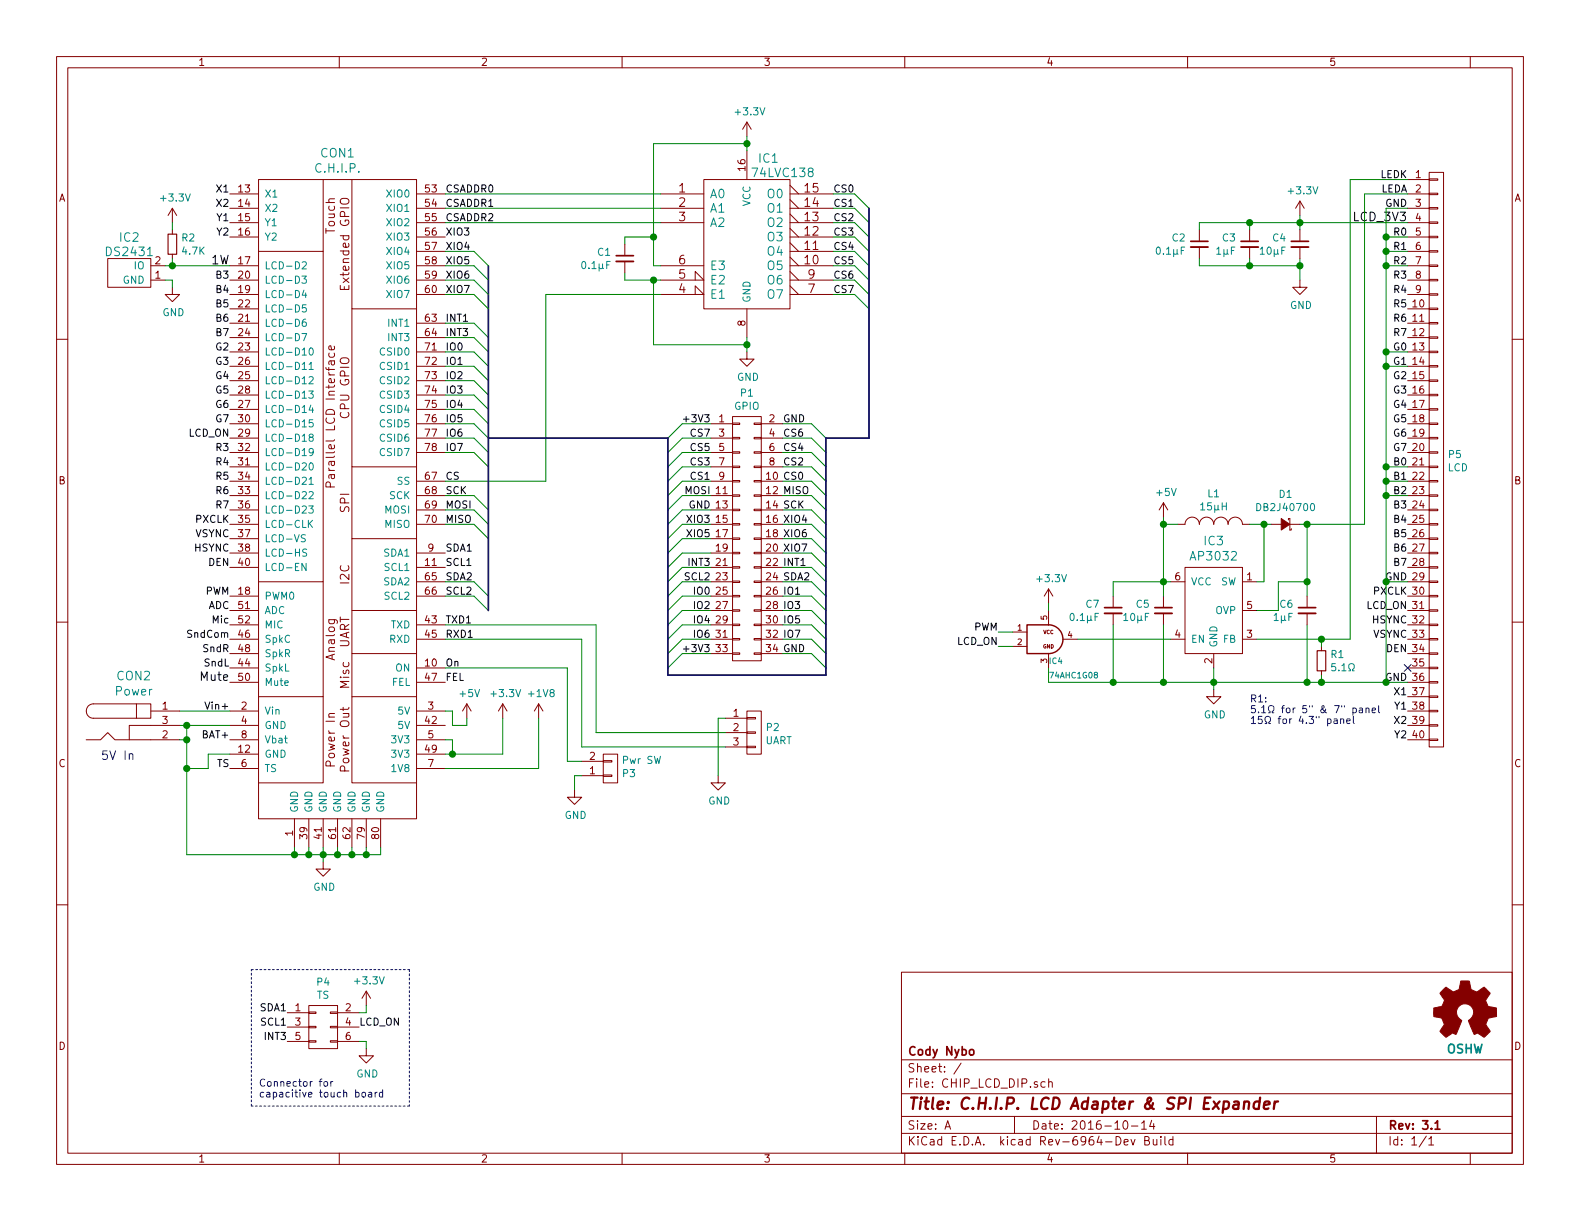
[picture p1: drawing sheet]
<svg xmlns="http://www.w3.org/2000/svg" width="279mm" height="216mm" viewBox="0 0 279 216" stroke-linecap="round" stroke-linejoin="round" font-family="sans-serif">
<g fill="none" stroke="#840000" stroke-width=".18">
<path d="M10 10h259.4v195.9h-259.4zM12 12h255.4v191.9h-255.4zM60 10v2M110 10v2M160 10v2M210 10v2M260 10v2M30.5 36.8v2.6M30.5 36.8l-.8 1.3M30.5 36.8l.7 1.3M40.6 34.3h5.1M40.6 36.8h5.1"/>
<path d="M40.6 39.4h5.1M45.7 31.8h28v113h-28zM57.1 31.8v12.7h-11.4M60.4 35.2a1.04 1.04 0 0 1 1.3 .2 .53 .53 0 0 1-.5 .7h-.5a.53 .53 0 0 1-.5-.7zM62.2 31.8v22.8h11.5M73.7 34.3h5M73.7 36.8h5M73.7 39.4h5M116.8 34.3h7.7M116.8 36.8h7.7M116.8 39.4h7.7M124.5 31.8h15.2v22.8h-15.2z"/>
<path d="M132.1 21.6v2.5M132.1 26.7v5.1M132.1 21.6l-.8 1.3M132.1 21.6l.7 1.3M139.7 34.3h7.6M139.7 36.8h7.6M139.7 39.4h7.6M139.7 37.8l1.5 1.6M139.7 35.3l1.5 1.5M139.7 32.8l1.5 1.5M229.9 35.6l-.8 1.2M229.9 35.6v2.5"/>
<path d="M229.9 35.6l.7 1.2M248.9 34.3h3.8M248.9 36.8h3.8M248.9 39.4h3.8M248.9 31.8h3.8M252.7 39.2h1.6v.3h-1.6zM252.7 36.7h1.6v.3h-1.6zM252.7 34.2h1.6v.2h-1.6zM252.7 31.6h1.6v.3h-1.6zM252.7 30.5h2.6v101.6h-2.6zM10 60h2M19 45.7h7.7v5.1h-7.7z"/>
<path d="M26.7 49.5h2.5M26.7 47h2.5M30.5 50.8v1.3h1.2l-1.2 1.2-1.3-1.2h1.3M30.5 40.6v.8M30.5 45v.7M40.6 49.5h5.1M40.6 52.1h5.1M40.6 57.2h5.1M40.6 54.6h5.1M40.6 59.7h5.1M40.6 41.9h5.1M40.6 47h5.1"/>
<path d="M57.1 44.5v58.4h-11.4M62.2 54.6v28h11.5M73.7 49.5h5M73.7 52.1h5M73.7 57.2h5M73.7 59.7h5M73.7 41.9h5M73.7 47h5M73.7 44.5h5M110.5 43.2v1.9M110.5 46.2v2.1M116.8 52.1h7.7l-1.6-1.6v1.6"/>
<path d="M116.8 49.5h7.7l-1.6-1.5v1.5M116.8 47h7.7M132.1 54.6v5.1M139.7 49.5h7.6M139.7 52.1h7.6M139.7 41.9h7.6M139.7 47h7.6M139.7 44.5h7.6M139.7 50.5l1.5 1.6M139.7 48l1.5 1.5M139.7 45.5l1.5 1.5M139.7 42.9l1.5 1.6"/>
<path d="M139.7 40.4l1.5 1.5M212.1 40.6v1.9M212.1 43.7v2M221 40.6v1.9M221 43.7v2M229.9 49.5v1.3h1.2l-1.2 1.3-1.3-1.3h1.3M229.9 40.6v1.9M229.9 43.7v2M248.9 49.5h3.8M248.9 52.1h3.8M248.9 57.2h3.8M248.9 54.6h3.8"/>
<path d="M248.9 59.7h3.8M248.9 41.9h3.8M248.9 47h3.8M248.9 44.5h3.8M252.7 59.6h1.6v.2h-1.6zM252.7 57h1.6v.3h-1.6zM252.7 54.5h1.6v.2h-1.6zM252.7 51.9h1.6v.3h-1.6zM252.7 49.4h1.6v.3h-1.6zM252.7 46.9h1.6v.2h-1.6zM252.7 44.3h1.6v.3h-1.6zM252.7 41.8h1.6v.2h-1.6z"/>
<path d="M267.4 60h2M40.6 74.9h5.1M40.6 62.2h5.1M40.6 64.8h5.1M40.6 67.3h5.1M40.6 69.9h5.1M40.6 72.4h5.1M40.6 77.5h5.1M58.2 62.4l-.1 .5 .2 .2h.7a.48 .48 0 0 0 .1-.7M59.1 61.2l.1 .4-.3 .2h-.7v-.6l.3-.1 .1 .7M73.7 74.9h5M73.7 62.2h5"/>
<path d="M73.7 64.8h5M73.7 67.3h5M73.7 69.9h5M73.7 72.4h5M73.7 77.5h5M125.7 74.9h3.8M125.7 77.5h3.8M129.5 79.9h1.3v.2h-1.3zM129.5 77.3h1.3v.3h-1.3zM129.5 74.8h1.3v.3h-1.3zM129.5 73.7h5.1v43.1h-5.1zM132.1 62.2v1.3h1.2l-1.2 1.3-1.3-1.3h1.3"/>
<path d="M133.3 79.9h1.3v.2h-1.3zM133.3 77.3h1.3v.3h-1.3zM133.3 74.8h1.3v.3h-1.3zM134.6 74.9h3.8M134.6 77.5h3.8M248.9 74.9h3.8M248.9 62.2h3.8M248.9 64.8h3.8M248.9 67.3h3.8M248.9 69.9h3.8M248.9 72.4h3.8M248.9 77.5h3.8"/>
<path d="M252.7 79.9h1.6v.2h-1.6zM252.7 77.3h1.6v.3h-1.6zM252.7 74.8h1.6v.3h-1.6zM252.7 72.3h1.6v.2h-1.6zM252.7 69.7h1.6v.3h-1.6zM252.7 67.2h1.6v.2h-1.6zM252.7 64.6h1.6v.3h-1.6zM252.7 62.1h1.6v.3h-1.6zM40.6 97.8h5.1M40.6 92.7h5.1M40.6 82.6h5.1M40.6 80h5.1"/>
<path d="M40.6 87.6h5.1M40.6 85.1h5.1M40.6 90.2h5.1M40.6 95.3h5.1M58.4 86.1l-.1-.7-.2-.2-.3 .1-.2 .2v.6h1.6M62.2 95.3v12.7h11.5M62.2 82.6v12.7h11.5M73.7 97.8h5M73.7 92.7h5M73.7 80h5M73.7 87.6h5M73.7 85.1h5"/>
<path d="M73.7 90.2h5M125.7 97.8h3.8M125.7 92.7h3.8M125.7 82.6h3.8M125.7 80h3.8M125.7 87.6h3.8M125.7 85.1h3.8M125.7 90.2h3.8M125.7 95.3h3.8M129.5 97.7h1.3v.2h-1.3zM129.5 95.1h1.3v.3h-1.3zM129.5 92.6h1.3v.2h-1.3z"/>
<path d="M129.5 90h1.3v.3h-1.3zM129.5 87.5h1.3v.3h-1.3zM129.5 85h1.3v.2h-1.3zM129.5 82.4h1.3v.3h-1.3zM133.3 97.7h1.3v.2h-1.3zM133.3 95.1h1.3v.3h-1.3zM133.3 92.6h1.3v.2h-1.3zM133.3 90h1.3v.3h-1.3zM133.3 87.5h1.3v.3h-1.3zM133.3 85h1.3v.2h-1.3zM133.3 82.4h1.3v.3h-1.3zM134.6 97.8h3.8"/>
<path d="M134.6 92.7h3.8M134.6 82.6h3.8M134.6 80h3.8M134.6 87.6h3.8M134.6 85.1h3.8M134.6 90.2h3.8M134.6 95.3h3.8M205.7 88.9v2.5M205.7 88.9l-.7 1.3M205.7 88.9l.8 1.3M208.3 92.7h1.2a1.27 1.27 0 0 1 1.3-1.3 1.27 1.27 0 0 1 1.3 1.3 1.27 1.27 0 0 1 1.3-1.3 1.27 1.27 0 0 1 1.2 1.3 1.27 1.27 0 0 1 1.3-1.3 1.27 1.27 0 0 1 1.3 1.3 1.27 1.27 0 0 1 1.2-1.3 1.27 1.27 0 0 1 1.3 1.3h1.3M224.8 92.7h1.8"/>
<path d="M227.8 91.9v-.2h.3v2h.2v-.2M228.1 92.7h1.8M248.9 97.8h3.8M248.9 92.7h3.8M248.9 82.6h3.8M248.9 80h3.8M248.9 87.6h3.8M248.9 85.1h3.8M248.9 90.2h3.8M248.9 95.3h3.8M252.7 97.7h1.6v.2h-1.6zM252.7 95.1h1.6v.3h-1.6z"/>
<path d="M252.7 92.6h1.6v.2h-1.6zM252.7 90h1.6v.3h-1.6zM252.7 87.5h1.6v.3h-1.6zM252.7 85h1.6v.2h-1.6zM252.7 82.4h1.6v.3h-1.6zM10 110h2M40.6 118.1h5.1M40.6 100.3h5.1M40.6 108h5.1M40.6 110.5h5.1M40.6 113h5.1M40.6 105.4h5.1"/>
<path d="M40.6 115.6h5.1M57.1 102.9v20.3h-11.4M62.2 108v7.6h11.5M62.2 115.6v7.6M73.7 118.1h5M73.7 100.3h5M73.7 110.5h5M73.7 113h5M73.7 102.9h5M73.7 105.4h5M125.7 100.3h3.8M125.7 108h3.8"/>
<path d="M125.7 110.5h3.8M125.7 113h3.8M125.7 102.9h3.8M125.7 105.4h3.8M125.7 115.6h3.8M129.5 115.4h1.3v.3h-1.3zM129.5 112.9h1.3v.3h-1.3zM129.5 110.4h1.3v.2h-1.3zM129.5 107.8h1.3v.3h-1.3zM129.5 105.3h1.3v.2h-1.3zM129.5 102.7h1.3v.3h-1.3zM129.5 100.2h1.3v.3h-1.3z"/>
<path d="M133.3 115.4h1.3v.3h-1.3zM133.3 112.9h1.3v.3h-1.3zM133.3 110.4h1.3v.2h-1.3zM133.3 107.8h1.3v.3h-1.3zM133.3 105.3h1.3v.2h-1.3zM133.3 102.7h1.3v.3h-1.3zM133.3 100.2h1.3v.3h-1.3zM134.6 100.3h3.8M134.6 108h3.8M134.6 110.5h3.8M134.6 113h3.8M134.6 102.9h3.8"/>
<path d="M134.6 105.4h3.8M134.6 115.6h3.8M179.1 111.8h2.5M179.1 114.3h2.5M185.4 104.1v2.6M185.4 108v2.5M185.4 115.6v2.5M185.4 104.1l-.7 1.3M185.4 104.1l.8 1.3M188 113h2.5M196.8 105.4v1.9M196.8 108.5v2"/>
<path d="M205.7 105.4v1.9M205.7 108.5v2M207 113h2.5M207 102.9h2.5M209.5 100.3h10.2v15.3h-10.2zM214.6 115.6v2.5M219.7 108h2.5M219.7 113h2.5M219.7 102.9h2.5M231.1 105.4v1.9M231.1 108.5v2M233.7 114.3v.8"/>
<path d="M233.7 118.6v.8M248.9 118.1h3.8M248.9 100.3h3.8M248.9 108h3.8M248.9 110.5h3.8M248.9 113h3.8M248.9 102.9h3.8M248.9 105.4h3.8M248.9 115.6h3.8M252.7 118h1.6v.2h-1.6zM252.7 115.4h1.6v.3h-1.6zM252.7 112.9h1.6v.3h-1.6z"/>
<path d="M252.7 110.4h1.6v.2h-1.6zM252.7 107.8h1.6v.3h-1.6zM252.7 105.3h1.6v.2h-1.6zM252.7 102.7h1.6v.3h-1.6zM252.7 100.2h1.6v.3h-1.6zM267.4 110h2M15.2 130.8h2.6l1.2-1.3 1.3 1.3h11.4M24.1 124.5h2.6v2.5h-2.6zM24.1 124.5h-7.6a1.27 1.27 0 0 0-1.2 1.2 1.27 1.27 0 0 0 1.2 1.3h7.6M26.7 125.7h5M31.7 128.3h-8.8v2.5M40.6 125.7h5.1"/>
<path d="M40.6 128.3h5.1M40.6 130.8h5.1M40.6 135.9h5.1M40.6 120.7h5.1M40.6 133.4h5.1M57.1 123.2v15.2h-11.4M59.2 126.2h-1l-.1 .4 .2 .2M60.7 125.1v.6M61.7 125.1l-.2 .3h-1.3M73.7 123.2h-11.5v15.2h11.5M73.7 125.7h5M73.7 128.3h5"/>
<path d="M73.7 130.8h5M73.7 135.9h5M73.7 120.7h5M73.7 133.4h5M82.5 124.5l-.7 1.2M82.5 124.5v2.5M82.5 124.5l.8 1.2M88.9 124.5l-.8 1.2M88.9 124.5v2.5M88.9 124.5l.8 1.2M95.2 124.5l-.7 1.2M95.2 124.5v2.5"/>
<path d="M95.2 124.5l.8 1.2M101.6 139.7v1.3h1.3l-1.3 1.2-1.3-1.2h1.3M102.9 137.2h3.8M102.9 134.6h3.8M106.7 134.5h1.5v.2h-1.5zM106.7 137h1.5v.3h-1.5zM106.7 133.4h2.5v5h-2.5zM127 137.2v1.2h1.3l-1.3 1.3-1.3-1.3h1.3M128.3 127h3.8M128.3 129.5h3.8M128.3 132.1h3.8M132.1 132h1.5v.2h-1.5z"/>
<path d="M132.1 129.4h1.5v.3h-1.5zM132.1 126.9h1.5v.2h-1.5zM132.1 125.7h2.5v7.7h-2.5zM214.6 121.9v1.3h1.3l-1.3 1.3-1.2-1.3h1.2M248.9 125.7h3.8M248.9 128.3h3.8M248.9 130.8h3.8M248.9 120.7h3.8M248.9 123.2h3.8M252.7 130.7h1.6v.2h-1.6zM252.7 128.1h1.6v.3h-1.6zM252.7 125.6h1.6v.3h-1.6z"/>
<path d="M252.7 123.1h1.6v.2h-1.6zM252.7 120.5h1.6v.3h-1.6zM10 160h2M52.1 144.8v5.1M54.6 144.8v5.1M57.1 152.4v1.3h1.3l-1.3 1.2-1.2-1.2h1.2M57.1 144.8v5.1M59.7 144.8v5.1M62.2 144.8v5.1M64.8 144.8v5.1M67.3 144.8v5.1M267.4 160h2"/>
<path d="M50.8 179.1h3.8M54.6 178.9h1.3v.3h-1.3zM54.6 177.8h5.1v7.6h-5.1zM58.4 178.9h1.3v.3h-1.3zM59.7 179.1h3.8M64.8 175.3v2.5M64.8 175.3l-.8 1.2M64.8 175.3l.7 1.2M159.4 171.9h108v32h-108zM50.8 181.6h3.8M50.8 184.2h3.8M54.6 184h1.3v.3h-1.3z"/>
<path d="M54.6 181.5h1.3v.2h-1.3zM58.4 184h1.3v.3h-1.3zM58.4 181.5h1.3v.2h-1.3zM59.7 181.6h3.8M59.7 184.2h3.8M64.8 185.4v1.3h1.2l-1.2 1.3-1.3-1.3h1.3M159.4 197.4h108M159.4 193.4h108M159.4 187.4h108M167.1 199.7l.5-1.5 .5 1.5M167.2 199.2h.8M170 188l-1.3 1.9"/>
<path d="M179.4 197.4v3M184.8 191.3h-.4l-.3 .2v.6l.3 .2 .4-.1M185.4 191.4l.2-.1h.4l.1 1M185.4 190.8v1.5M198.8 198.2h.3a.94 .94 0 0 1 0 1.5 .8 .8 0 0 1-.6-.7 .8 .8 0 0 1 .3-.8zM200.1 199.1h1.1M201.9 198.6l.4-.4v1.5M201.9 199.7h.8M203.7 198.1l-.4 1.1h.9M204 198.7v1M243.4 197.4v6.5M60 203.9v2"/>
<path d="M110 203.9v2M159.4 200.4h108M160 203.9v2M198.8 202l.7-.2-.1-.3h-.4l-.2 .2 .1 .7h.5M200 201.5l.4 1 .3-1M202.4 201.7l.7-.2 .1-.3-.1-.2h-.7v1.5h.6l.3-.3a.41 .41 0 0 0-.4-.5M203.9 201.5l.1 .9 .3 .1 .3-.2M204.6 201.5v1M205.3 201v.1M205.3 201.5v1M206 201v1.3l.2 .2M207.4 201.5h-.4l-.3 .3 .1 .5 .2 .2 .4-.1"/>
<path d="M207.4 201v1.5M210 203.9v2M252.2 200.9l-1.2 1.9M252.7 201.4l.4-.4v1.5M252.7 202.5h.8M260 203.9v2"/>
</g>
<path d="M109 45.2h3M210.6 42.7h3M219.5 42.7h3M228.3 42.7h3.1M195.3 107.4h3.1M204.2 107.4h3.1M229.6 107.4h3.1M171.5 185.7l.2-.1 .4 .1 .1 .6-.1 .2-.4 .1-.2-.2zM253.8 198.6l.4-.4v1.5M253.8 199.7h.8" fill="none" stroke="#840000" stroke-width=".3"/>
<path d="M218.2 194.8h.8l-.1 1.3M219 195.2l-.6 .1a.4 .4 0 0 0-.4 .4 .4 .4 0 0 0 .3 .4l.7-.1M220 194.9a.52 .52 0 0 1 .9 .1l-.1 1.1M220.1 194.8l-.2 1.3M222.7 194.8a.68 .68 0 0 0-1 .3v.6l.1 .3 .2 .1 .6-.1M222.8 194.1l-.2 2M223.5 195.4l1-.2v-.4h-.8l-.2 1 .2 .3 .6-.1M225.4 194.8l-.2 1.3M226 194.8a.55 .55 0 0 0-.6 .3" fill="none" stroke="#840000" stroke-width=".41"/>
<g fill="none" stroke="#008484" stroke-width=".18">
<path d="M53.4 48.8h.8l-.5 .5 .4 .1v.6l-.2 .1-.5-.1M53.4 59h.8l-.5 1.2M53.4 46.4l.5-.1 .2 .1 .1 .2-.1 .2-.7 .7h.8M53.7 51.3l-.3 .9h.8M54.1 56.4h-.3a.79 .79 0 0 0-.1 1.3l.4-.1v-.6l-.4-.1-.3 .3M54.1 51.8v.8M54.1 53.9h-.6l-.1 .6 .2-.1 .5 .1v.5l-.2 .2-.5-.2M54.6 69.1h.8l-.4 .5 .3 .1 .1 .5-.3 .2-.5-.1M54.7 66.7l.4-.1 .3 .4-.8 .9h.8M54.7 64.4l.3-.3v1.2M54.7 65.3h.7M54.8 61.6l.2-.1a.67 .67 0 0 1 .4 .7 .67 .67 0 0 1-.4 .6l-.3-.2v-.3z"/>
<path d="M54.9 77.3l-.2-.1v-.3l.4-.1 .3 .2-.1 .2-.5 .2-.1 .1v.4l.2 .1h.4l.1-.2v-.3l-.3-.2M55 71.6l-.3 .9h.7M55.3 72.1v.8M55.3 74.2h-.6v.6l.4-.1 .3 .3v.3l-.3 .2-.4-.1M55.4 79.9l-.3 .2-.3-.1-.1-.1 .1-.5 .3-.1 .2 .1a.84 .84 0 0 1-.3 1.2h-.2M54 94.6l-.5-.1-.2 .2v.2l.1 .2 .5 .2 .1 .3-.3 .2h-.4M54.1 99.6v1.3l-.7-1.3v1.3M54.2 97.2l-.5-.1-.1 .1v.4l.5 .2 .1 .3-.2 .2h-.5M54.6 89.5h.8l-.4 .4 .3 .2 .1 .4-.3 .2-.5-.1M54.7 87l.4-.1 .3 .4-.8 .9h.8M54.7 84.7l.3-.3v1.2M54.7 85.6h.7"/>
<path d="M54.7 92.6l.6 .7M54.8 82l.2-.2a.67 .67 0 0 1 .4 .7 .67 .67 0 0 1-.4 .6l-.3-.2v-.3zM55.3 92l-.8 .7M231.9 89.2l.1-.2a.67 .67 0 0 1 .5 .7 .67 .67 0 0 1-.5 .6l-.3-.5zM236.1 117.3h-.6v.7l.5-.2 .2 .3v.3l-.2 .2-.5-.1M238.5 118.6h.3v-.2a.54 .54 0 0 1-.3-.8 .54 .54 0 0 1 .8-.2 .59 .59 0 0 1-.1 1v.2h.3"/>
</g>
<g fill="#840000" stroke="#840000" stroke-width=".18">
<path d="M226.6 91.7l1.5 1-1.5 1z"/>
<path d="M255.4 174.8l.3-.3 .9 .6a.62 .62 0 0 0 1 0h.2a1.62 1.62 0 0 0 .5-1.4l.1-.2h1.4l.2 .7a.74 .74 0 0 0 .7 1l.5 .2 1.3-.9 1 1.1-.4 .7a.75 .75 0 0 0-.2 1.2l.2 .5 1.5 .2v1.5l-1.4 .3-.1 .1a1.23 1.23 0 0 0-.2 1.2l.6 1-.1 .2-1 .9-.8-.5a.54 .54 0 0 0-.8 0l-1.1-2.4a2.33 2.33 0 0 0 .9-1.9 1.54 1.54 0 0 0-2.5-.7 1.54 1.54 0 0 0 .4 2.6l-1.1 2.4a.69 .69 0 0 0-1.1 .1l-.6 .4-1.1-1.1 .8-1.1-.2-.6a.71 .71 0 0 0-.9-.7l-.8-.2v-1.5h.5a1.11 1.11 0 0 0 1.2-.8 .72 .72 0 0 0-.2-1.1l-.4-.7z"/>
</g>
<path d="M109 46.2h3M210.6 43.7h3M219.5 43.7h3M228.3 43.7h3.1M195.3 108.5h3.1M204.2 108.5h3.1M229.6 108.5h3.1" fill="none" stroke="#840000" stroke-width=".33"/>
<path d="M29.7 41.4h1.5v3.6h-1.5zM232.9 115.1h1.5v3.5h-1.5z" fill="none" stroke="#840000" stroke-width=".2"/>
<path d="M120.9 74.1h.9M120.9 114.8h.9M36.2 124.1l.5 1.3 .4-1.3" fill="none" stroke="#000" stroke-width=".18"/>
<path d="M248.3 117.5l1.2 1.2M249.5 117.5l-1.2 1.2" fill="none" stroke="#000084" stroke-width=".18"/>
<g fill="none" stroke="#008400" stroke-width=".18">
<path d="M30.5 39.4v1.2M78.7 39.4h38.1M78.7 36.8h38.1M78.7 34.3h38.1M132.1 25.4h-16.5v21.6h1.2M132.1 24.1v2.6M147.3 34.3h3.8l2.6 2.5M147.3 36.8h3.8l2.6 2.6M147.3 39.4h3.8l2.6 2.5M221 39.4v1.2M229.9 38.1v2.5M248.9 34.3h-7.6v58.4h-11.4"/>
<path d="M248.9 31.8h-10.1v81.2h-16.6M248.9 39.4h-36.8v1.2M248.9 36.8h-3.8v83.9M29.2 47h11.4M29.2 49.5h1.3v1.3M30.5 45.7v1.3M78.7 59.7h5.1l2.6 2.5M78.7 57.2h5.1l2.6 2.5M78.7 47h5.1l2.6 2.5M78.7 52.1h5.1l2.6 2.5M78.7 49.5h5.1l2.6 2.6M78.7 44.5h5.1l2.6 2.5"/>
<path d="M110.5 48.3v1.2h6.3M115.6 41.9h-5.1v1.3M115.6 49.5v11.5h16.5M116.8 52.1h-20.3v33h-17.8M132.1 59.7v2.5M147.3 41.9h3.8l2.6 2.6M147.3 44.5h3.8l2.6 2.5M147.3 47h3.8l2.6 2.5M147.3 49.5h3.8l2.6 2.6M147.3 52.1h3.8l2.6 2.5M212.1 45.7v1.3h17.8M221 45.7v1.3"/>
<path d="M229.9 45.7v3.8M245.1 47h3.8M245.1 41.9h3.8M245.1 44.5h3.8M78.7 77.5h5.1l2.6 2.5M78.7 74.9h5.1l2.6 2.6M78.7 72.4h5.1l2.6 2.5M78.7 69.9h5.1l2.6 2.5M78.7 67.3h5.1l2.6 2.6M78.7 64.8h5.1l2.6 2.5M78.7 62.2h5.1l2.6 2.6M125.7 74.9h-5.1l-2.5 2.6"/>
<path d="M125.7 77.5h-5.1l-2.5 2.5M138.4 74.9h5.1l2.5 2.6M138.4 77.5h5.1l2.5 2.5M245.1 64.8h3.8M245.1 62.2h3.8M78.7 80h5.1l2.6 2.6M78.7 92.7h5.1l2.6 2.6M78.7 90.2h5.1l2.6 2.5M78.7 87.6h5.1l2.6 2.6M125.7 80h-5.1l-2.5 2.6M125.7 82.6h-5.1l-2.5 2.5M125.7 85.1h-5.1l-2.5 2.5"/>
<path d="M125.7 87.6h-5.1l-2.5 2.6M125.7 90.2h-5.1l-2.5 2.5M125.7 92.7h-5.1l-2.5 2.6M125.7 95.3h-5.1l-2.5 2.5M125.7 97.8h-5.1l-2.5 2.5M138.4 80h5.1l2.5 2.6M138.4 82.6h5.1l2.5 2.5M138.4 85.1h5.1l2.5 2.5M138.4 87.6h5.1l2.5 2.6M138.4 90.2h5.1l2.5 2.5M138.4 92.7h5.1l2.5 2.6M138.4 95.3h5.1l2.5 2.5"/>
<path d="M138.4 97.8h5.1l2.5 2.5M205.7 92.7h2.6M205.7 91.4v14M221 92.7h3.8M223.5 92.7v10.2h-1.3M231.1 92.7v12.7M245.1 85.1h3.8M245.1 87.6h3.8M245.1 82.6h3.8M78.7 110.5h26.7v19h22.9M78.7 113h24.2v19.1h25.4M78.7 118.1h21.6v16.5h2.6"/>
<path d="M78.7 105.4h5.1l2.6 2.6M78.7 102.9h5.1l2.6 2.5M125.7 100.3h-5.1l-2.5 2.6M125.7 102.9h-5.1l-2.5 2.5M125.7 105.4h-5.1l-2.5 2.6M125.7 108h-5.1l-2.5 2.5M125.7 110.5h-5.1l-2.5 2.5M125.7 113h-5.1l-2.5 2.6M125.7 115.6h-5.1l-2.5 2.5M138.4 100.3h5.1l2.5 2.6M138.4 102.9h5.1l2.5 2.5M138.4 105.4h5.1l2.5 2.6"/>
<path d="M138.4 108h5.1l2.5 2.5M138.4 110.5h5.1l2.5 2.5M138.4 113h5.1l2.5 2.6M138.4 115.6h5.1l2.5 2.5M176.5 114.3h2.6M176.5 111.8h2.6M185.4 118.1v2.6h63.5M185.4 106.7v1.3M190.5 113h16.5M196.8 110.5v10.2M205.7 110.5v10.2M207 102.9h-10.2v2.5"/>
<path d="M214.6 118.1v3.8M231.1 102.9h-5v5.1h-3.9M231.1 110.5v10.2M233.7 113v1.3M233.7 119.4v1.3M245.1 102.9h3.8M31.7 130.8h1.3M31.7 125.7h8.9M31.7 128.3h8.9M33 128.3v22.8h34.3v-1.2M40.6 133.4h-3.8v2.5h-3.8M78.7 125.7h1.3v2.6h2.5v-1.3"/>
<path d="M78.7 130.8h1.3v2.6M88.9 127v6.4h-10.2M95.2 127v8.9h-16.5M102.9 137.2h-1.3v2.5M128.3 127h-1.3v10.2M52.1 149.9v1.2M54.6 149.9v1.2M57.1 149.9v2.5M59.7 149.9v1.2M62.2 149.9v1.2M64.8 149.9v1.2M64.8 177.8v1.3h-1.3"/>
<path d="M63.5 184.2h1.3v1.2"/>
</g>
<path d="M153.7 36.8v40.7h-7.7v41.9h-27.9v-41.9h-31.7M86.4 47v61" fill="none" stroke="#000084" stroke-width=".3"/>
<g fill="#008400" stroke="#008400" stroke-width=".25">
<circle cx="245.1" cy="120.7" r=".51"/>
<circle cx="80" cy="133.4" r=".51"/>
<circle cx="64.8" cy="151.1" r=".51"/>
<circle cx="62.2" cy="151.1" r=".51"/>
<circle cx="59.7" cy="151.1" r=".51"/>
<circle cx="54.6" cy="151.1" r=".51"/>
<circle cx="57.2" cy="151.1" r=".51"/>
<circle cx="52.1" cy="151.1" r=".51"/>
<circle cx="221" cy="39.4" r=".51"/>
<circle cx="229.9" cy="39.4" r=".51"/>
<circle cx="221" cy="47" r=".51"/>
<circle cx="229.9" cy="47" r=".51"/>
<circle cx="115.6" cy="41.9" r=".51"/>
<circle cx="115.6" cy="49.5" r=".51"/>
<circle cx="132.1" cy="25.4" r=".51"/>
<circle cx="132.1" cy="61" r=".51"/>
<circle cx="245.1" cy="41.9" r=".51"/>
<circle cx="245.1" cy="102.9" r=".51"/>
<circle cx="245.1" cy="85.1" r=".51"/>
<circle cx="245.1" cy="82.6" r=".51"/>
<circle cx="245.1" cy="64.8" r=".51"/>
<circle cx="245.1" cy="62.2" r=".51"/>
<circle cx="245.1" cy="44.5" r=".51"/>
<circle cx="33" cy="128.3" r=".51"/>
<circle cx="33" cy="135.9" r=".51"/>
<circle cx="223.5" cy="92.7" r=".51"/>
<circle cx="205.7" cy="102.9" r=".51"/>
<circle cx="214.6" cy="120.7" r=".51"/>
<circle cx="231.1" cy="102.9" r=".51"/>
<circle cx="231.1" cy="120.7" r=".51"/>
<circle cx="205.7" cy="92.7" r=".51"/>
<circle cx="233.7" cy="120.7" r=".51"/>
<circle cx="233.7" cy="113" r=".51"/>
<circle cx="231.1" cy="92.7" r=".51"/>
<circle cx="245.1" cy="47" r=".51"/>
<circle cx="30.5" cy="47" r=".51"/>
<circle cx="205.7" cy="120.7" r=".51"/>
<circle cx="245.1" cy="87.6" r=".51"/>
<circle cx="33" cy="130.8" r=".51"/>
<circle cx="196.9" cy="120.7" r=".51"/>
</g>
<path d="M181.6 110.5h3.8a2.54 2.54 0 0 1 2.6 2.5 2.54 2.54 0 0 1-2.6 2.6h-3.8z" fill="none" stroke="#840000" stroke-width=".25"/>
<g fill="none" stroke="#0000c2" stroke-width=".18">
<path d="M22.9 133.4l.2-.1 .3 .1 .1 .9M234.8 127.2l.3-.1 .3 .2-.1 .6h-.5M234.8 127.1v1.3M235.9 127.2h.5l.1 .7M236.5 127.4l-.5 .1-.1 .1v.3h.6M237.1 127.2l.2-.1 .3 .1v.7M237.1 127.1v.8M237.3 124.8v.2M237.7 124.8v.2M238.2 127.5l.6-.1-.1-.2-.4-.1-.1 .2v.6h.5M239.2 125.2h.4l.3 .2-.2 .6h-.5M239.2 125.2v1.3"/>
<path d="M239.3 126.7v1.1l.2 .1M240.4 125.2h.5v.8M240.9 125.5l-.4 .1-.2 .1 .1 .3h.5M241.6 125.3l.1-.1h.3l.1 .8M241.6 125.2v.8M242.6 125.6l.6-.1v-.3h-.4l-.2 .2 .1 .6h.5M243.8 124.8v1.1l.2 .1M57.3 191.4l.2-.2 .4 .2v.4l-.1 .2-.3 .1-.2-.2zM58.5 191.2v.9M58.9 191.2l-.3 .1-.1 .2M64.1 193.2l.3-.1 .2 .2-.1 .6-.3 .1-.2-.2zM65.2 193.2h.5v.8"/>
<path d="M65.7 193.4l-.4 .1-.2 .2 .1 .2h.5M66.3 193.1v.9M66.7 193.1l-.4 .3M67.7 193.2l-.4-.1-.2 .3 .1 .5h.5M67.7 192.7v1.3"/>
</g>
<path d="M44.4 171.5h28M72.4 171.5v24.1M44.4 195.6v-24.1M72.4 195.6h-28" fill="none" stroke="#0000c2" stroke-width=".18" stroke-dasharray=".3 .4"/>
<text font-size="2.8" fill="#840000" x="160.4" y="196.2">Title: C.H.I.P. LCD Adapter &amp; SPI Expander</text>
<g font-size="2.1" fill="#008484">
<text x="56.7" y="27.8">CON1</text>
<text x="134.2" y="28.8">IC1</text>
<text x="56" y="30.5">C.H.I.P.</text>
<text x="125.5" y="35.1">A0</text>
<text x="133.4" y="31.3">74LVC138</text>
<text x="135.9" y="35.1">O0</text>
<text x="125.5" y="37.6">A1</text>
<text x="125.5" y="40.1">A2</text>
<text x="135.9" y="40.1">O2</text>
<text x="135.9" y="37.6">O1</text>
<text x="19" y="45.3">DS2431</text>
<text x="21.2" y="42.7">IC2</text>
<text x="125.5" y="47.8">E3</text>
<text x="135.9" y="47.8">O5</text>
<text x="135.9" y="45.2">O4</text>
<text x="135.9" y="42.7">O3</text>
<text x="125.5" y="52.8">E1</text>
<text x="125.5" y="50.3">E2</text>
<text x="135.9" y="52.8">O7</text>
<text x="135.9" y="50.3">O6</text>
<text x="210.8" y="99.1">AP3032</text>
<text x="213" y="96.4">IC3</text>
<text x="20.5" y="123">Power</text>
<text x="20.7" y="120.3">CON2</text>
<text x="255.8" y="186.3">OSHW</text>
</g>
<g font-size="2.1" fill="#840000">
<text x="120.1" y="34">1</text>
<text x="142.3" y="34">15</text>
<text x="59.2" y="41.3" transform="rotate(-90 59.2 41.3)">Touch</text>
<text x="120.1" y="36.6">2</text>
<text x="120.1" y="39.1">3</text>
<text x="142.3" y="41.7">12</text>
<text x="142.3" y="39.1">13</text>
<text x="142.3" y="36.6">14</text>
<text x="120.1" y="46.7">6</text>
<text x="142.3" y="46.7">10</text>
<text x="142.3" y="44.2">11</text>
<text x="61.8" y="50.9" transform="rotate(-90 61.8 50.9)">Extended GPIO</text>
<text x="120.1" y="51.8">4</text>
<text x="120.1" y="49.3">5</text>
<text x="142.9" y="51.8">7</text>
<text x="142.9" y="49.3">9</text>
<text x="61.8" y="73.8" transform="rotate(-90 61.8 73.8)">CPU GPIO</text>
<text x="59.2" y="84.6" transform="rotate(-90 59.2 84.6)">Parallel LCD Interface</text>
<text x="61.8" y="90.6" transform="rotate(-90 61.8 90.6)">SPI</text>
<text x="61.8" y="103.3" transform="rotate(-90 61.8 103.3)">I2C</text>
<text x="59.2" y="116.6" transform="rotate(-90 59.2 116.6)">Analog</text>
<text x="61.8" y="114.7" transform="rotate(-90 61.8 114.7)">UART</text>
<text x="61.8" y="121.7" transform="rotate(-90 61.8 121.7)">Misc</text>
<text x="59.2" y="135.2" transform="rotate(-90 59.2 135.2)">Power In</text>
<text x="61.8" y="136.1" transform="rotate(-90 61.8 136.1)">Power Out</text>
<text x="160.4" y="189.6">Sheet: /</text>
<text x="160.4" y="186.6">Cody Nybo</text>
<text x="160.4" y="192.3">File: CHIP_LCD_DIP.sch</text>
<text x="160.4" y="202.5">KiCad E.D.A. kicad Rev-6964-Dev Build</text>
<text x="160.4" y="199.7">Size: A</text>
<text x="182.4" y="199.7">Date: 2016-10-14</text>
<text x="245.4" y="199.7">Rev: 3.1</text>
<text x="245.4" y="202.5">Id: 1/1</text>
</g>
<g font-size="2.1">
<text x="239.6" y="39.1">LCD_3V3</text>
<text x="37.5" y="46.7">1W</text>
<text x="35.7" y="120.4">Mute</text>
</g>
<text font-size="2.1" fill="#0000c2" x="17.8" y="134.4">5V In</text>
<g font-size="1.8" fill="#840000">
<text x="35" y="11.6">1</text>
<text x="85" y="11.6">2</text>
<text x="135" y="11.6">3</text>
<text x="185" y="11.6">4</text>
<text x="235" y="11.6">5</text>
<text x="10.4" y="35.6">A</text>
<text x="42.2" y="34">13</text>
<text x="75.2" y="34">53</text>
<text x="131.8" y="30.2" transform="rotate(-90 131.8 30.2)">16</text>
<text x="250.3" y="31.5">1</text>
<text x="250.3" y="34">2</text>
<text x="267.8" y="35.6">A</text>
<text x="42.2" y="36.6">14</text>
<text x="42.2" y="39.1">15</text>
<text x="42.2" y="41.7">16</text>
<text x="75.2" y="36.6">54</text>
<text x="75.2" y="39.1">55</text>
<text x="75.2" y="41.7">56</text>
<text x="250.3" y="36.6">3</text>
<text x="250.3" y="39.1">4</text>
<text x="250.3" y="41.7">5</text>
<text x="27.5" y="46.7">2</text>
<text x="42.2" y="46.7">17</text>
<text x="75.2" y="44.2">57</text>
<text x="75.2" y="46.7">58</text>
<text x="250.3" y="44.2">6</text>
<text x="250.3" y="46.7">7</text>
<text x="27.5" y="49.3">1</text>
<text x="42.2" y="49.3">20</text>
<text x="42.2" y="51.8">19</text>
<text x="75.2" y="51.8">60</text>
<text x="75.2" y="49.3">59</text>
<text x="250.3" y="49.3">8</text>
<text x="250.3" y="51.8">9</text>
<text x="42.2" y="56.9">21</text>
<text x="42.2" y="54.4">22</text>
<text x="42.2" y="59.4">24</text>
<text x="75.2" y="56.9">63</text>
<text x="75.2" y="59.4">64</text>
<text x="131.8" y="57.6" transform="rotate(-90 131.8 57.6)">8</text>
<text x="249.9" y="54.4">10</text>
<text x="249.9" y="56.9">11</text>
<text x="249.9" y="59.4">12</text>
<text x="42.2" y="62">23</text>
<text x="42.2" y="64.5">26</text>
<text x="75.2" y="62">71</text>
<text x="75.2" y="64.5">72</text>
<text x="249.9" y="62">13</text>
<text x="249.9" y="64.5">14</text>
<text x="42.2" y="67.1">25</text>
<text x="42.2" y="69.6">28</text>
<text x="75.2" y="67.1">73</text>
<text x="75.2" y="69.6">74</text>
<text x="249.9" y="67.1">15</text>
<text x="249.9" y="69.6">16</text>
<text x="42.2" y="74.7">30</text>
<text x="42.2" y="72.1">27</text>
<text x="42.2" y="77.2">29</text>
<text x="75.2" y="72.1">75</text>
<text x="75.2" y="74.7">76</text>
<text x="75.2" y="77.2">77</text>
<text x="127.2" y="74.7">1</text>
<text x="127.2" y="77.2">3</text>
<text x="136" y="74.7">2</text>
<text x="136" y="77.2">4</text>
<text x="249.9" y="72.1">17</text>
<text x="249.9" y="74.7">18</text>
<text x="249.9" y="77.2">19</text>
<text x="42.2" y="82.3">31</text>
<text x="42.2" y="79.8">32</text>
<text x="75.2" y="79.8">78</text>
<text x="127.2" y="79.8">5</text>
<text x="127.2" y="82.3">7</text>
<text x="136" y="79.8">6</text>
<text x="136" y="82.3">8</text>
<text x="249.9" y="79.8">20</text>
<text x="249.9" y="82.3">21</text>
<text x="10.4" y="85.6">B</text>
<text x="42.2" y="87.4">33</text>
<text x="42.2" y="84.8">34</text>
<text x="42.2" y="89.9">36</text>
<text x="75.2" y="84.8">67</text>
<text x="75.2" y="87.4">68</text>
<text x="75.2" y="89.9">69</text>
<text x="127.2" y="84.8">9</text>
<text x="249.9" y="84.8">22</text>
<text x="249.9" y="87.4">23</text>
<text x="249.9" y="89.9">24</text>
<text x="267.8" y="85.6">B</text>
<text x="42.2" y="92.5">35</text>
<text x="42.2" y="95">37</text>
<text x="75.2" y="92.5">70</text>
<text x="126.7" y="92.5">15</text>
<text x="126.7" y="95">17</text>
<text x="249.9" y="92.5">25</text>
<text x="249.9" y="95">26</text>
<text x="42.2" y="100.1">40</text>
<text x="42.2" y="97.5">38</text>
<text x="75.2" y="100.1">11</text>
<text x="75.7" y="97.5">9</text>
<text x="126.7" y="100.1">21</text>
<text x="126.7" y="97.5">19</text>
<text x="249.9" y="97.5">27</text>
<text x="249.9" y="100.1">28</text>
<text x="42.2" y="107.7">51</text>
<text x="42.2" y="105.2">18</text>
<text x="75.2" y="102.6">65</text>
<text x="75.2" y="105.2">66</text>
<text x="126.7" y="102.6">23</text>
<text x="126.7" y="105.2">25</text>
<text x="126.7" y="107.7">27</text>
<text x="207.8" y="102.6">6</text>
<text x="220.5" y="102.6">1</text>
<text x="220.5" y="107.7">5</text>
<text x="42.2" y="110.2">52</text>
<text x="42.2" y="112.8">46</text>
<text x="75.2" y="110.2">43</text>
<text x="75.2" y="112.8">45</text>
<text x="126.7" y="112.8">31</text>
<text x="126.7" y="110.2">29</text>
<text x="207.8" y="112.8">4</text>
<text x="220.5" y="112.8">3</text>
<text x="42.2" y="117.9">44</text>
<text x="42.2" y="115.3">48</text>
<text x="75.2" y="117.9">10</text>
<text x="126.7" y="115.3">33</text>
<text x="214.4" y="117.3" transform="rotate(-90 214.4 117.3)">2</text>
<text x="249.9" y="117.9">35</text>
<text x="28.7" y="125.5">1</text>
<text x="42.2" y="120.4">50</text>
<text x="42.7" y="125.5">2</text>
<text x="75.2" y="120.4">47</text>
<text x="75.7" y="125.5">3</text>
<text x="249.9" y="122.9">37</text>
<text x="249.9" y="125.5">38</text>
<text x="28.7" y="130.6">2</text>
<text x="28.7" y="128">3</text>
<text x="42.7" y="128">4</text>
<text x="42.7" y="130.6">8</text>
<text x="75.2" y="128">42</text>
<text x="75.7" y="130.6">5</text>
<text x="129.7" y="126.7">1</text>
<text x="129.7" y="129.3">2</text>
<text x="129.7" y="131.8">3</text>
<text x="249.9" y="130.6">40</text>
<text x="249.9" y="128">39</text>
<text x="10.4" y="135.6">C</text>
<text x="42.2" y="133.1">12</text>
<text x="42.7" y="135.6">6</text>
<text x="75.2" y="133.1">49</text>
<text x="75.7" y="135.6">7</text>
<text x="104.3" y="136.9">1</text>
<text x="104.3" y="134.4">2</text>
<text x="267.8" y="135.6">C</text>
<text x="51.8" y="147.8" transform="rotate(-90 51.8 147.8)">1</text>
<text x="54.4" y="148.3" transform="rotate(-90 54.4 148.3)">39</text>
<text x="56.9" y="148.3" transform="rotate(-90 56.9 148.3)">41</text>
<text x="59.4" y="148.3" transform="rotate(-90 59.4 148.3)">61</text>
<text x="62" y="148.3" transform="rotate(-90 62 148.3)">62</text>
<text x="64.5" y="148.3" transform="rotate(-90 64.5 148.3)">79</text>
<text x="67.1" y="148.3" transform="rotate(-90 67.1 148.3)">80</text>
<text x="52.2" y="178.8">1</text>
<text x="61.1" y="178.8">2</text>
<text x="10.4" y="185.6">D</text>
<text x="52.2" y="181.4">3</text>
<text x="52.2" y="183.9">5</text>
<text x="61.1" y="181.4">4</text>
<text x="61.1" y="183.9">6</text>
<text x="267.8" y="185.6">D</text>
<text x="35" y="205.5">1</text>
<text x="85" y="205.5">2</text>
<text x="135" y="205.5">3</text>
<text x="185" y="205.5">4</text>
<text x="235" y="205.5">5</text>
</g>
<g font-size="1.8" fill="#008484">
<text x="130.2" y="20.4">+3.3V</text>
<text x="28.6" y="35.6">+3.3V</text>
<text x="46.7" y="34.9">X1</text>
<text x="68.6" y="34.9">XIO0</text>
<text x="228" y="34.4">+3.3V</text>
<text x="46.7" y="37.5">X2</text>
<text x="46.7" y="40">Y1</text>
<text x="68.6" y="37.5">XIO1</text>
<text x="68.6" y="40">XIO2</text>
<text x="132.7" y="36.5" transform="rotate(-90 132.7 36.5)">VCC</text>
<text x="23.8" y="47.6">IO</text>
<text x="32.2" y="42.7">R2</text>
<text x="32.3" y="45">4.7K</text>
<text x="46.7" y="42.5">Y2</text>
<text x="46.7" y="47.6">LCD-D2</text>
<text x="68.6" y="42.5">XIO3</text>
<text x="68.6" y="45.1">XIO4</text>
<text x="68.6" y="47.6">XIO5</text>
<text x="103" y="47.6">0.1µF</text>
<text x="105.7" y="45.2">C1</text>
<text x="204.6" y="45">0.1µF</text>
<text x="207.3" y="42.7">C2</text>
<text x="215.2" y="45">1µF</text>
<text x="216.2" y="42.7">C3</text>
<text x="223" y="45">10µF</text>
<text x="225.1" y="42.7">C4</text>
<text x="21.7" y="50.2">GND</text>
<text x="46.7" y="50.2">LCD-D3</text>
<text x="46.7" y="52.7">LCD-D4</text>
<text x="68.6" y="52.7">XIO7</text>
<text x="68.6" y="50.2">XIO6</text>
<text x="132.7" y="53.6" transform="rotate(-90 132.7 53.6)">GND</text>
<text x="28.7" y="55.9">GND</text>
<text x="46.7" y="57.8">LCD-D6</text>
<text x="46.7" y="55.2">LCD-D5</text>
<text x="68.8" y="57.8">INT1</text>
<text x="228.1" y="54.6">GND</text>
<text x="46.7" y="62.9">LCD-D10</text>
<text x="46.7" y="60.3">LCD-D7</text>
<text x="46.7" y="65.4">LCD-D11</text>
<text x="67.4" y="62.9">CSID0</text>
<text x="67.4" y="65.4">CSID1</text>
<text x="68.8" y="60.3">INT3</text>
<text x="46.7" y="67.9">LCD-D12</text>
<text x="46.7" y="70.5">LCD-D13</text>
<text x="67.4" y="67.9">CSID2</text>
<text x="67.4" y="70.5">CSID3</text>
<text x="130.3" y="67.3">GND</text>
<text x="131" y="70.1">P1</text>
<text x="46.7" y="75.6">LCD-D15</text>
<text x="46.7" y="73">LCD-D14</text>
<text x="67.4" y="73">CSID4</text>
<text x="67.4" y="75.6">CSID5</text>
<text x="129.9" y="72.5">GPIO</text>
<text x="46.7" y="83.2">LCD-D20</text>
<text x="46.7" y="80.6">LCD-D19</text>
<text x="46.7" y="78.1">LCD-D18</text>
<text x="67.4" y="78.1">CSID6</text>
<text x="67.4" y="80.6">CSID7</text>
<text x="256" y="83.3">LCD</text>
<text x="256.2" y="81">P5</text>
<text x="46.7" y="88.3">LCD-D22</text>
<text x="46.7" y="85.7">LCD-D21</text>
<text x="68.9" y="88.3">SCK</text>
<text x="70.3" y="85.7">SS</text>
<text x="204.6" y="87.7">+5V</text>
<text x="213.6" y="87.9">L1</text>
<text x="226.2" y="88">D1</text>
<text x="46.7" y="93.3">LCD-CLK</text>
<text x="46.7" y="90.8">LCD-D23</text>
<text x="46.7" y="95.9">LCD-VS</text>
<text x="68.1" y="93.3">MISO</text>
<text x="68.1" y="90.8">MOSI</text>
<text x="212.5" y="90.2">15µH</text>
<text x="222.6" y="90.4">DB2J40700</text>
<text x="46.7" y="101">LCD-EN</text>
<text x="46.7" y="98.4">LCD-HS</text>
<text x="67.9" y="98.4">SDA1</text>
<text x="68.1" y="101">SCL1</text>
<text x="46.7" y="106">PWM0</text>
<text x="67.9" y="103.5">SDA2</text>
<text x="68.1" y="106">SCL2</text>
<text x="183.5" y="102.9">+3.3V</text>
<text x="192.1" y="107.5">C7</text>
<text x="201" y="107.5">C5</text>
<text x="210.6" y="103.5">VCC</text>
<text x="215.8" y="103.5">SW</text>
<text x="226.4" y="107.5">C6</text>
<text x="46.7" y="108.6">ADC</text>
<text x="46.7" y="111.1">MIC</text>
<text x="46.7" y="113.7">SpkC</text>
<text x="68.9" y="113.7">RXD</text>
<text x="69.1" y="111.1">TXD</text>
<text x="189.4" y="109.8">0.1µF</text>
<text x="198.9" y="109.8">10µF</text>
<text x="210.6" y="113.7">EN</text>
<text x="215" y="108.6">OVP</text>
<text x="216.3" y="113.7">FB</text>
<text x="225.3" y="109.8">1µF</text>
<text x="46.7" y="118.7">SpkL</text>
<text x="46.7" y="116.2">SpkR</text>
<text x="70" y="118.7">ON</text>
<text x="215.3" y="114.6" transform="rotate(-90 215.3 114.6)">GND</text>
<text x="235.4" y="116.4">R1</text>
<text x="236.3" y="118.7">5.1</text>
<text x="46.7" y="121.3">Mute</text>
<text x="69.3" y="121.3">FEL</text>
<text x="81.4" y="123.3">+5V</text>
<text x="87" y="123.3">+3.3V</text>
<text x="93.6" y="123.3">+1V8</text>
<text x="46.7" y="126.4">Vin</text>
<text x="46.7" y="128.9">GND</text>
<text x="46.7" y="131.4">Vbat</text>
<text x="69.5" y="131.4">3V3</text>
<text x="70.5" y="126.4">5V</text>
<text x="70.5" y="128.9">5V</text>
<text x="135.3" y="131.6">UART</text>
<text x="135.6" y="129.3">P2</text>
<text x="212.9" y="127">GND</text>
<text x="46.7" y="136.5">TS</text>
<text x="46.7" y="134">GND</text>
<text x="69.5" y="136.5">1V8</text>
<text x="69.5" y="134">3V3</text>
<text x="110.2" y="137.4">P3</text>
<text x="110.2" y="135.1">Pwr SW</text>
<text x="52.7" y="143.8" transform="rotate(-90 52.7 143.8)">GND</text>
<text x="55.2" y="143.8" transform="rotate(-90 55.2 143.8)">GND</text>
<text x="57.8" y="143.8" transform="rotate(-90 57.8 143.8)">GND</text>
<text x="60.3" y="143.8" transform="rotate(-90 60.3 143.8)">GND</text>
<text x="62.9" y="143.8" transform="rotate(-90 62.9 143.8)">GND</text>
<text x="65.4" y="143.8" transform="rotate(-90 65.4 143.8)">GND</text>
<text x="67.9" y="143.8" transform="rotate(-90 67.9 143.8)">GND</text>
<text x="125.2" y="142.3">GND</text>
<text x="99.8" y="144.8">GND</text>
<text x="55.4" y="157.5">GND</text>
<text x="56" y="176.6">TS</text>
<text x="56.1" y="174.3">P4</text>
<text x="62.9" y="174.1">+3.3V</text>
<text x="63" y="190.5">GND</text>
</g>
<g font-size="1.8">
<text x="38.5" y="34">X1</text>
<text x="78.7" y="34">CSADDR0</text>
<text x="147.3" y="34">CS0</text>
<text x="244.1" y="31.5">LEDK</text>
<text x="244.1" y="34">LEDA</text>
<text x="38.5" y="36.6">X2</text>
<text x="38.5" y="39.1">Y1</text>
<text x="38.5" y="41.7">Y2</text>
<text x="78.7" y="36.6">CSADDR1</text>
<text x="78.7" y="39.1">CSADDR2</text>
<text x="78.7" y="41.7">XIO3</text>
<text x="147.3" y="36.6">CS1</text>
<text x="147.3" y="39.1">CS2</text>
<text x="147.3" y="41.7">CS3</text>
<text x="245" y="36.6">GND</text>
<text x="246.7" y="41.7">R0</text>
<text x="78.7" y="46.7">XIO5</text>
<text x="78.7" y="44.2">XIO4</text>
<text x="147.3" y="44.2">CS4</text>
<text x="147.3" y="46.7">CS5</text>
<text x="246.7" y="44.2">R1</text>
<text x="246.7" y="46.7">R2</text>
<text x="38.4" y="49.3">B3</text>
<text x="38.4" y="51.8">B4</text>
<text x="78.7" y="49.3">XIO6</text>
<text x="78.7" y="51.8">XIO7</text>
<text x="147.3" y="49.3">CS6</text>
<text x="147.3" y="51.8">CS7</text>
<text x="246.7" y="49.3">R3</text>
<text x="246.7" y="51.8">R4</text>
<text x="38.4" y="54.4">B5</text>
<text x="38.4" y="56.9">B6</text>
<text x="38.4" y="59.4">B7</text>
<text x="78.7" y="56.9">INT1</text>
<text x="78.7" y="59.4">INT3</text>
<text x="246.7" y="54.4">R5</text>
<text x="246.7" y="56.9">R6</text>
<text x="246.7" y="59.4">R7</text>
<text x="38.3" y="62">G2</text>
<text x="38.3" y="64.5">G3</text>
<text x="78.7" y="62">IO0</text>
<text x="78.7" y="64.5">IO1</text>
<text x="246.6" y="62">G0</text>
<text x="246.6" y="64.5">G1</text>
<text x="38.3" y="67.1">G4</text>
<text x="38.3" y="69.6">G5</text>
<text x="78.7" y="67.1">IO2</text>
<text x="78.7" y="69.6">IO3</text>
<text x="246.6" y="67.1">G2</text>
<text x="246.6" y="69.6">G3</text>
<text x="33.4" y="77.2">LCD_ON</text>
<text x="38.3" y="72.1">G6</text>
<text x="38.3" y="74.7">G7</text>
<text x="78.7" y="72.1">IO4</text>
<text x="78.7" y="74.7">IO5</text>
<text x="78.7" y="77.2">IO6</text>
<text x="121.5" y="74.7">+3V3</text>
<text x="122.3" y="77.2">CS7</text>
<text x="138.4" y="74.7">GND</text>
<text x="138.4" y="77.2">CS6</text>
<text x="246.6" y="72.1">G4</text>
<text x="246.6" y="74.7">G5</text>
<text x="246.6" y="77.2">G6</text>
<text x="38.4" y="79.8">R3</text>
<text x="38.4" y="82.3">R4</text>
<text x="78.7" y="79.8">IO7</text>
<text x="122.3" y="79.8">CS5</text>
<text x="122.3" y="82.3">CS3</text>
<text x="138.4" y="79.8">CS4</text>
<text x="138.4" y="82.3">CS2</text>
<text x="246.6" y="79.8">G7</text>
<text x="246.7" y="82.3">B0</text>
<text x="38.4" y="84.8">R5</text>
<text x="38.4" y="87.4">R6</text>
<text x="38.4" y="89.9">R7</text>
<text x="78.7" y="89.9">MOSI</text>
<text x="78.7" y="87.4">SCK</text>
<text x="78.7" y="84.8">CS</text>
<text x="121.2" y="87.4">MOSI 11</text>
<text x="121.8" y="89.9">GND 13</text>
<text x="122.3" y="84.8">CS1</text>
<text x="135.6" y="84.8">10 CS0</text>
<text x="135.6" y="87.4">12 MISO</text>
<text x="135.6" y="89.9">14 SCK</text>
<text x="246.7" y="84.8">B1</text>
<text x="246.7" y="87.4">B2</text>
<text x="246.7" y="89.9">B3</text>
<text x="34.5" y="95">VSYNC</text>
<text x="34.6" y="92.5">PXCLK</text>
<text x="78.7" y="92.5">MISO</text>
<text x="121.7" y="95">XIO5</text>
<text x="121.7" y="92.5">XIO3</text>
<text x="135.6" y="92.5">16 XIO4</text>
<text x="135.6" y="95">18 XIO6</text>
<text x="246.7" y="92.5">B4</text>
<text x="246.7" y="95">B5</text>
<text x="34.4" y="97.5">HSYNC</text>
<text x="36.9" y="100.1">DEN</text>
<text x="78.7" y="100.1">SCL1</text>
<text x="78.7" y="97.5">SDA1</text>
<text x="121.9" y="100.1">INT3</text>
<text x="135.6" y="97.5">20 XIO7</text>
<text x="135.6" y="100.1">22 INT1</text>
<text x="246.7" y="97.5">B6</text>
<text x="246.7" y="100.1">B7</text>
<text x="36.3" y="105.2">PWM</text>
<text x="36.8" y="107.7">ADC</text>
<text x="78.7" y="102.6">SDA2</text>
<text x="78.7" y="105.2">SCL2</text>
<text x="121.2" y="102.6">SCL2</text>
<text x="122.9" y="105.2">IO0</text>
<text x="122.9" y="107.7">IO2</text>
<text x="135.6" y="102.6">24 SDA2</text>
<text x="135.6" y="105.2">26 IO1</text>
<text x="135.6" y="107.7">28 IO3</text>
<text x="241.7" y="107.7">LCD_ON 31</text>
<text x="242.9" y="105.2">PXCLK 30</text>
<text x="245" y="102.6">GND 29</text>
<text x="33.4" y="112.8">SndCom</text>
<text x="37.7" y="110.2">Mic</text>
<text x="78.7" y="110.2">TXD1</text>
<text x="78.7" y="112.8">RXD1</text>
<text x="122.9" y="110.2">IO4</text>
<text x="122.9" y="112.8">IO6</text>
<text x="135.6" y="110.2">30 IO5</text>
<text x="135.6" y="112.8">32 IO7</text>
<text x="172.2" y="111.5">PWM</text>
<text x="242.7" y="110.2">HSYNC 32</text>
<text x="242.8" y="112.8">VSYNC 33</text>
<text x="36" y="115.3">SndR</text>
<text x="36.2" y="117.9">SndL</text>
<text x="78.7" y="117.9">On</text>
<text x="121.5" y="115.3">+3V3</text>
<text x="135.6" y="115.3">34 GND</text>
<text x="169.3" y="114">LCD_ON</text>
<text x="245.2" y="115.3">DEN 34</text>
<text x="36.9" y="125.5">Vin+</text>
<text x="78.7" y="120.4">FEL</text>
<text x="245" y="120.4">GND 36</text>
<text x="246.8" y="122.9">X1</text>
<text x="246.8" y="125.5">Y1</text>
<text x="36" y="130.6">BAT+</text>
<text x="246.8" y="128">X2</text>
<text x="246.8" y="130.6">Y2</text>
<text x="38.4" y="135.6">TS</text>
<text x="46.1" y="178.8">SDA1</text>
<text x="46.3" y="181.4">SCL1</text>
<text x="47" y="183.9">INT3</text>
<text x="63.5" y="181.4">LCD_ON</text>
</g>
<g font-size="1.8" fill="#0000c2">
<text x="221" y="124.2">R1:</text>
<text x="221" y="126.1">5.1 for 5&quot; &amp; 7&quot; panel</text>
<text x="221" y="128">15 for 4.3&quot; panel</text>
<text x="45.7" y="192.2">Connector for</text>
<text x="45.7" y="194.1">capacitive touch board</text>
</g>
<g font-size="1.4" fill="#840000">
<text x="180" y="111.5">1</text>
<text x="185.2" y="109.6" transform="rotate(-90 185.2 109.6)">5</text>
<text x="188.8" y="112.8">4</text>
<text x="180" y="114">2</text>
<text x="185.2" y="117.2" transform="rotate(-90 185.2 117.2)">3</text>
</g>
<g font-size="1.4" fill="#008484">
<text x="185.6" y="117.4">IC4</text>
<text x="185.9" y="119.9">74AHC1G08</text>
</g>
<g font-size=".9" fill="#840000">
<text x="184.5" y="112.1">VCC</text>
<text x="184.5" y="114.6">GND</text>
</g>
</svg>
